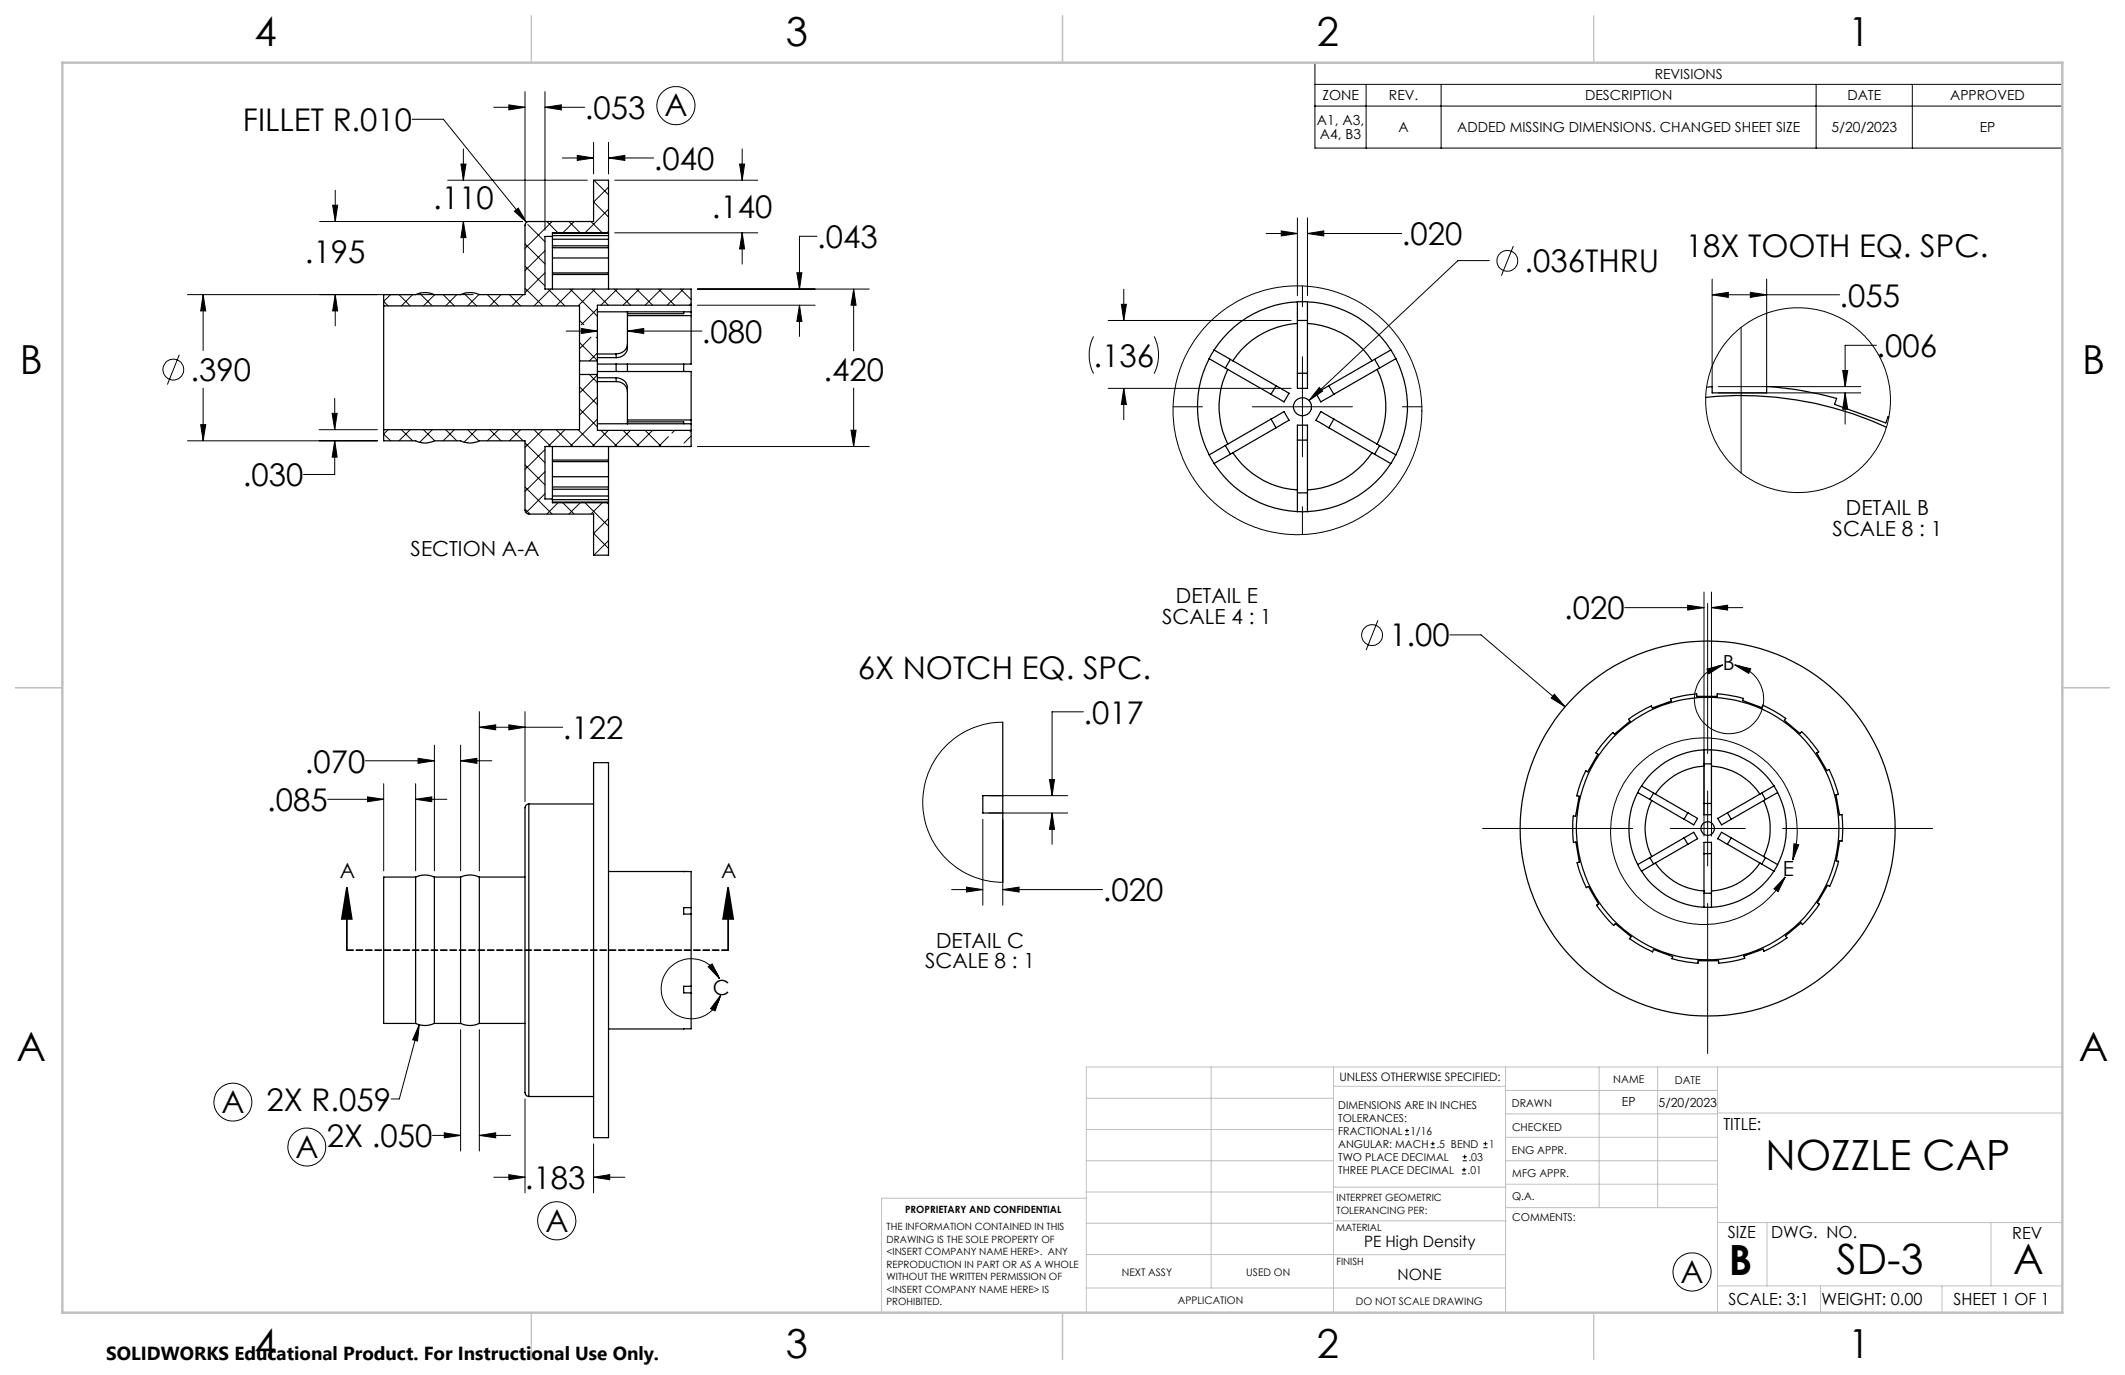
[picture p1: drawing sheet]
<svg xmlns="http://www.w3.org/2000/svg" width="432mm" height="279mm" viewBox="0 0 432 279" stroke-linecap="round" stroke-linejoin="round" font-family="sans-serif">
<g fill="none" stroke="#000" stroke-width=".25">
<path d="M112.3 48v10.7M112.3 48h-1.6v10.7h29.7v3.3M112.3 47.4h11.3M112.3 48.6h11.3M112.3 47.9h11.3M112.3 50h11.3M112.3 52.4h11.3M112.3 50.3h11.3M112.3 55.5h11.3M112.3 55.8h11.3M123.6 47.3v-10.7h-3v8.4h-13.1a.78 .78 0 0 0-.8 .8v14.1h-9.3a4.5 4.5 0 0 0-3.8 0h-5.3a4.5 4.5 0 0 0-3.8 0h-6.5v2.3M123.6 47.3v.1"/>
<path d="M123.6 48.6v1.4M123.6 52.4v3.1M123.6 47.3h-11.3v.7M123.6 47.4v1.2M123.6 50v2.4M123.6 55.5v3.2M78 62.2v25.1M78 62.2h39.8v11.1M117.8 73.3v2.8M117.8 76.1v11.2h-39.8M117.8 76.1h3.6M117.8 73.3h3.6"/>
<path d="M121.4 73.3v2.8M121.4 76.1v11.4h19M121.4 63.4h19M121.4 77.5h3.8M121.4 72.7h3.8M121.4 71.9h3.8M121.4 76.8h3.8M121.4 74h3.8M121.4 75.5h3.8M125.2 77.5a2.12 2.12 0 0 1 2.3 2M125.2 76.8a2.18 2.18 0 0 1 2.3 2v7.3M125.2 74h2.3"/>
<path d="M125.2 75.5h2.3M125.2 71.9v.8M125.2 74v1.5M125.2 76.8v.7M127.5 69.9a2.18 2.18 0 0 1-2.3 2M127.5 63.4v7.3a2.12 2.12 0 0 1-2.3 2M127.5 75.5h12.9v9.8M127.5 74v1.5M127.5 64.1h12.9M138.9 63.4v.3h-11.4M138.9 74v1.5M140.4 62v1.4"/>
<path d="M140.4 64.1v9.9h-12.9M140.4 63.4v.7M140.4 62h-19v11.3M245.7 72.9a21.3 21.3 0 0 0 0 19.5M245.7 72.9l3.8 2.2M246.7 71.1l-1 1.8M246.7 71.1l3.8 2.2M249.5 75.1a17.1 17.1 0 0 0 0 15.1M249.5 75.1l8.8 5M250 73l-1 1.8M250.5 73.3l8.8 5.1M259.3 78.4l2.6 1.5-1 1.8-2.6-1.6"/>
<path d="M259.3 78.4l-1 1.7M263.6 65.7a17.1 17.1 0 0 0-13.1 7.6M263.6 61.3a21.2 21.2 0 0 0-16.9 9.8M263.6 61.3h2.1M263.6 75.8v3.1h2.1v-3.1M263.6 61.3v14.5M263.6 65.1h2.1M263.6 75.8h2.1M265.7 65.7a16.9 16.9 0 0 1 13.1 7.6M265.7 61.3a21.2 21.2 0 0 1 16.9 9.8M265.7 61.3v14.5M270 78.4l-2.6 1.5 1 1.8 2.6-1.6"/>
<path d="M270 78.4l1 1.7M278.8 73.3l-8.8 5.1M279.3 73l1.1 1.8M279.8 75.1a17.1 17.1 0 0 1 0 15.1M282.6 71.1l1 1.8M282.6 71.1l-3.8 2.2M283.6 72.9a21.3 21.3 0 0 1 0 19.5M283.6 72.9l-12.6 7.2M346.8 78.7l1.1-.1v1.2h11.1v-1.3a69.7 69.7 0 0 1 14.2 2.5l-.4 1.2 10.4 3.7 .4-1.2 .2 .1M78 87.3v2.3h6.5a4.2 4.2 0 0 0 3.8 0h5.3a4.2 4.2 0 0 0 3.8 0h9.3v14.1a.85 .85 0 0 0 .8 .8h13.1v8.3h3v-10.6M112.3 90.7v10.7M112.3 99.4h11.3"/>
<path d="M112.3 99h11.3M112.3 96.9h11.3M112.3 93.8h11.3M112.3 93.5h11.3M121.4 86.1h19M123.6 99.4v1.4M123.6 93.8v3.1M123.6 90.7v3.1M123.6 96.9v2.5M127.5 85.7h11.4v.4M127.5 85.3h12.9M140.4 86.1v1.4"/>
<path d="M140.4 85.3v.8M140.4 87.5v3.2h-29.7v10.7h1.6M245.7 92.4l1 1.8M246.7 94.2a21.5 21.5 0 0 0 16.9 9.8M249 90.5l1 1.8M250.5 92a17.1 17.1 0 0 0 13.1 7.6M250.5 92l-3.8 2.2M258.3 85.2l2.6-1.6 1 1.8-2.6 1.5M258.3 85.2l-12.6 7.2M258.3 85.2l1 1.7M259.3 86.9l-8.8 5.1M263.6 89.4v-3h2.1v3"/>
<path d="M263.6 89.4v14.6M263.6 89.4h2.1M265.7 89.4v14.6M270 86.9l8.8 5.1M271 85.2l-2.6-1.6-1 1.8 2.6 1.5M271 85.2l8.8 5M271 85.2l-1 1.7M278.8 92a17 17 0 0 1-13.1 7.6M278.8 92l3.8 2.2M279.8 90.2l3.8 2.2M280.4 90.5l-1.1 1.8M282.6 94.2a21.3 21.3 0 0 1-16.9 9.8"/>
<path d="M283.6 92.4l-1 1.8M346.6 80.8a70.9 70.9 0 0 1 36.7 6M112.3 101.4v.8h11.3M112.3 102h11.3M112.3 101.5h11.3M112.3 100.8h11.3M123.6 102v.2M123.6 100.8v1.2M263.6 104h2.1M263.6 100.2h2.1M120.6 155h3v76.2h-3zM203.8 146.8v14.9"/>
<path d="M327.7 148.8l.3 .4 3.2-2.7-.3-.3 2.3-1.5 2.4-1.3 .1 .5 3.9-1.4-.1-.5 2.6-.6 2.7-.4v.5h4.1v-.5l4.1 .6 1.3 .3-.2 .4 3.9 1.5 .2-.5 .6 .3 4.1 2.4-.3 .4 3.2 2.6 .3-.3 .5 .4 3 3.7-.5 .2 2.1 3.6 .5-.2 .8 1.8 1.1 3.2-.5 .1 .7 4.1 .5-.1 .1 3.4-.1 2h-.5l-.7 4 .5 .1-.1 .7-1.4 3.8-.3 .6-.4-.2-2.1 3.6 .4 .2-.4 .6-1.6 2.1-1.4 1.5-.3-.4-3.2 2.7 .3 .4-2.3 1.5-2.4 1.2-.1-.4-3.9 1.4 .1 .4-2.6 .7-2.7 .3v-.5h-4.1v.5l-2.7-.3-2.7-.6 .2-.4-3.9-1.5-.2 .5-2.4-1.2-2.3-1.5 .3-.3-3.2-2.7-.3 .4-.9-1-2.6-3.2 .4-.2-2-3.6-.5 .3-1.3-3.2-.5-1.9 .4-.1-.7-4.1-.5 .1-.1-4.1 .1-1.3 .4 .1 .8-4.1-.5-.1 1.3-3.9 .5-1.2 .4 .2 2.1-3.6-.4-.2 1.2-1.7zM333.6 159.7l-.8 1.3M333.6 159.7l2.8 1.7M346.3 155.7a12.7 12.7 0 0 0-9.9 5.7M346.3 152.4a16.1 16.1 0 0 0-12.7 7.3M346.3 152.4h1.5M346.3 152.4v10.9M346.3 155.2h1.5M347.8 155.7a12.7 12.7 0 0 1 9.8 5.7M347.8 152.4a16.3 16.3 0 0 1 12.7 7.3M347.8 152.4v10.9M360.5 159.7l.7 1.3"/>
<path d="M360.5 159.7l-2.9 1.7M84.5 178.2a4.5 4.5 0 0 1 3.8 0M84.5 178.2v29.8M84.5 178.2h-6.5v29.8h6.5M88.3 178.2v29.8M88.3 178.2h5.3M93.6 178.2a4.5 4.5 0 0 1 3.8 0M93.6 178.2v29.8M97.4 178.2v29.8M97.4 178.2h9.3M107.5 163.4a.91 .91 0 0 0-.8 1.2v57.2a.84 .84 0 0 0 .8 1M107.5 163.4v59.4"/>
<path d="M107.5 163.4h13.1M123.6 177.1h16.8v7.3M138.9 177.1h.1M203.8 161.7h-4.1v3.5h4.1M203.8 165.2v14.1M203.8 161.7v3.5M332.8 161a16 16 0 0 0 0 14.7M332.8 175.7l.8 1.3M332.8 161l2.8 1.7M333.6 177a15.9 15.9 0 0 0 12.7 7.4M335.2 174.3l.8 1.3M335.6 162.7a12.7 12.7 0 0 0 0 11.4"/>
<path d="M335.6 174.1l-2.8 1.6M335.6 162.7l6.6 3.8M336 161.1l-.8 1.4M336.4 175.4a12.7 12.7 0 0 0 9.9 5.6M336.4 175.4l-2.8 1.6M336.4 161.4l6.6 3.8M342.2 170.3l2-1.2 .7 1.3-1.9 1.2M342.2 170.3l-6.6 3.8M342.2 170.3l.8 1.3M343 165.2l1.9 1.1-.7 1.3-2-1.1M343 171.6l-6.6 3.8M343 165.2l-.8 1.3"/>
<path d="M346.3 163.3v2.3h1.5v-2.3M346.3 173.5v-2.3h1.5v2.3M346.3 173.5v10.9M346.3 163.3h1.5M346.3 173.5h1.5M347.8 173.5v10.9M351 165.2l-2 1.1 .8 1.3 2-1.1M351 171.6l9.5 5.4M351 165.2l.8 1.3M351.8 170.3l-2-1.2-.8 1.3 2 1.2M351.8 170.3l6.6 3.8M351.8 170.3l-.8 1.3"/>
<path d="M357.6 175.4a12.7 12.7 0 0 1-9.8 5.6M357.6 161.4l-6.6 3.8M358 161.1l.7 1.4M358.4 162.7a13 13 0 0 1 0 11.4M358.4 174.1l2.8 1.6M358.4 162.7l-6.6 3.8M358.7 174.3l-.7 1.3M360.5 177a16.1 16.1 0 0 1-12.7 7.4M361.2 161a16 16 0 0 1 0 14.7M361.2 175.7l-.7 1.3M361.2 161l-2.8 1.7M140.4 184.4h-1.5v1.3h1.5"/>
<path d="M140.4 185.7v14.7M140.4 184.4v1.3M346.3 184.4h1.5M346.3 181.5h1.5M84.5 208a4.5 4.5 0 0 0 3.8 0M88.3 208h5.3M93.6 208a4.5 4.5 0 0 0 3.8 0M97.4 208h9.3M140.4 200.4h-1.5v1.4h1.5M140.4 201.8v7.3h-16.8M140.4 200.4v1.4M107.5 222.8h13.1"/>
<circle cx="264.7" cy="82.7" r="1.84"/>
<circle cx="347" cy="168.4" r="1.38"/>
<circle cx="347" cy="168.4" r="38.1"/>
<circle cx="347" cy="168.4" r="26.7"/>
</g>
<g fill="none" stroke="#000" stroke-width=".2">
<path d="M106.7 18.6v25.9M110.7 18.6v28.2M267.2 12.7h151.9v17.4h-151.9zM267.2 17.1h151.9M277.6 17.1v13M292.8 17.1v13M369 17.1v13M388.6 17.1v13M68.1 38.7v6.3M83.7 24.2h6.4l16.9 21M91 36.6h28.3M93.7 33.3h1l-.5 3.3z"/>
<path d="M94.2 30.3v6.3M100.3 21.8h6.4M103.4 21.3l3.3 .5-3.3 .5zM110.7 21.8l3.4-.5v1zM110.7 21.8h8.1M114.3 32.1h6.3M117.3 31.6l3.3 .5-3.3 .5zM120.6 28.9v6.4M120.7 36.6l2.9 3M123.6 32.1l3.4-.5v1zM123.6 28.9v6.4M123.6 32.1h9.2"/>
<path d="M123.6 38l-3 3.1 3 3M124.9 36.6h29.1M150.3 33.3h1l-.5 3.3zM150.8 30.3v6.3M267.2 21.6h151.9M38.1 59.9h58M41.3 59.9l.5 3.3h-1zM41.3 59.9v11.4M64.9 45h41.3M67.6 41.7h1l-.5 3.3zM68.1 59.9l.5 3.3h-1zM68.1 59.9v6.3"/>
<path d="M79.4 59.9l-1.4 1.3 .9 1M81.1 59.9l2.3 2.3M83.9 59.9l-2.3 2.3M85.3 59.6l2.5 2.6M88.3 59.9l-2.3 2.3M90.1 59.9l2.2 2.3M92.8 59.9l-2.2 2.3M94.2 45l.5 3.3h-1zM94.2 45v6.4M94.3 59.6l2.5 2.6M97.3 59.8l-2.3 2.4M99 59.9l2.3 2.3"/>
<path d="M101.8 59.9l-2.3 2.3M103.5 59.9l2.3 2.3M104.5 42.9l.8-.6 1.7 2.9zM106.3 59.9l-2.3 2.3M106.7 58.6l3.6 3.6M106.7 54.1l4 4M106.7 49.6l4 4M107.2 45.6l3.5 3.5M110.7 50.9l-4 4.1M110.7 55.4l-4 4.1M111.1 45l2.3 2.3M111.4 58.7l3.4 3.5"/>
<path d="M111.9 58.7l-3.4 3.5M112.2 45l-5.5 5.5M115.6 45l2.3 2.3M115.9 58.7l5.5 5.6M116.4 58.7l-3.4 3.5M116.7 45l-2.3 2.3M120.1 45l2.3 2.3M120.3 58.7l3.3 3.3M120.9 58.7l-3.4 3.5M123.6 42.5l-4.7 4.8M123.6 47l-.2 .3M124.8 58.7l3.3 3.3"/>
<path d="M124.9 47.3h29.1M125.4 58.7l-3.3 3.3M129.3 58.7l3.3 3.3M129.9 58.7l-3.3 3.3M133.8 58.7l3.3 3.3M134.4 58.7l-3.3 3.3M138.3 58.7l2.1 2.2M138.9 58.7l-3.3 3.3M141.7 58.7h34.9M150.8 47.3l.5 3.3h-1zM150.8 47.3v6.4M161.9 55.4h1l-.4 3.3z"/>
<path d="M166 48h-3.5v10.7M173.5 58.7l.5 3.3h-1.1zM173.5 58.7v12.6M228.4 58.8v6.3M257.3 47.4h6.3M260.3 46.9l3.3 .5-3.3 .5zM263.6 44.3v15.8M264.7 58.1v4.2M265.7 47.4l3.3-.5v1zM265.7 44.3v15.8M265.7 47.4h19.1M302.6 53h-6.3l-30.3 28.4"/>
<path d="M307.5 50l-2.4 6M347.9 59.9l3.3-.5v1zM347.9 56.7v21.9M347.9 59.9h25.9M355.7 59.4l3.3 .5-3.3 .5zM359 56.7v21.9M36.4 72.1l-2.4 6M41.3 78.9v10.7M115 67.3h6.4M117.8 78.6l3.6 3.6M117.8 69.6l3.6 3.7M117.8 65.1l.8 .9"/>
<path d="M118.1 66.7l3.3 .6-3.3 .5zM119.8 76.1l1.6 1.7M120.1 68.5l-2.3 2.4M121.1 68.5l.3 .3M121.4 62.7l-3.3 3.3M121.4 76.2l-3.6 3.7M121.4 71.7l-1.6 1.6M127.5 67.3l3.3-.6v1.1zM127.5 67.3h15.1M140.4 61.6l-.3 .4M141.7 62h23.9M162.5 62l.4 3.3h-1z"/>
<path d="M162.5 62v6.4M173.5 78.8v11.9M222.2 68.4a8.5 8.5 0 0 0 0 7.5M225.2 78.9h37.2M225.2 65.1h37.2M227.9 61.8h1l-.5 3.3zM228.4 78.9l.5 3.3h-1zM228.4 78.9v6.4M234.5 68.4a8.5 8.5 0 0 1 0 7.5M264.7 72.5v20.3M268.1 78.7l.6 .8-2.7 1.9zM349.2 79.8h28.9"/>
<path d="M349.2 78.6h28.9M353.8 66.5v29.6M374.4 75.3h1.1l-.6 3.3zM374.9 79.8l.6 3.3h-1.1zM374.9 79.8v6.4M381.3 70.2h-6.4v8.4M38.1 89.6h38.6M40.8 86.3h1l-.5 3.3zM64.8 87.3h11.9M67.5 84h1l-.5 3.3zM68 89.6l.5 3.3h-1zM68 89.6v6.8h-6.3"/>
<path d="M68 81v6.3M78.9 87.3l-.9 .9 1.4 1.4M81.6 87.3l2.3 2.3M83.4 87.3l-2.3 2.3M86 87.3l2.3 2.3M87.8 87.3l-2.5 2.6M90.6 87.3l2.2 2.3M92.3 87.3l-2.2 2.3M95 87.3l2.3 2.3M96.8 87.3l-2.5 2.6M99.5 87.3l2.3 2.3M101.3 87.3l-2.3 2.3"/>
<path d="M104 87.3l2.3 2.3M105.8 87.3l-2.3 2.3M106.7 99l5.5 5.5M106.7 94.5l4 4M106.7 90l4 4M108.5 87.3l3.4 3.4M110.3 87.3l-3.6 3.6M110.7 91.4l-4 4M110.7 95.8l-4 4.1M113 87.3l3.4 3.4M114.8 87.3l-3.4 3.4M117.5 87.3l3.4 3.4"/>
<path d="M117.8 83.1l3.6 3.6M121.4 80.7l-3.6 3.6M121.4 85.2l-5.5 5.5M122.1 87.5l3.3 3.2M123.6 87.5l-3.3 3.2M126.6 87.5l3.3 3.2M128.1 87.5l-3.3 3.2M131.1 87.5l3.3 3.2M132.6 87.5l-3.3 3.2M135.8 88.7l-2 2M137.1 87.5l-.6 .5M140.1 87.5l.3 .3"/>
<path d="M140.4 88.6l-1.4 1.4M141.7 90.7h34.9M172.9 87.4h1.1l-.5 3.3zM238.4 82.7h5.9M254.5 82.7h20.3M285 82.7h3.9M106.7 103.5l1 1M110.7 100.3l-3.8 3.9M113.4 102.2l-2.3 2.3M114.4 102.2l2.3 2.3M117.9 102.2l-2.3 2.3M118.9 102.2l4.7 4.7"/>
<path d="M120.6 108.4l3 3M122.4 102.2l-2.3 2.3M123.4 102.2l.2 .2M123.6 105.4l-3 3M123.6 109.9l-2.9 2.9M264.7 103v5.6M280 126l-2.4 6.1M294.6 129h6.4l17 14.6M330.1 123.5h16.2M342.9 123l3.4 .5-3.4 .5zM346.3 120.3v49.6M346.9 136l3.2-.9-2.9 1.8z"/>
<path d="M347 122.6v30.5M347.8 123.5l3.2-.5v1zM347.8 120.3v49.6M347.8 123.5h6.3M350.1 135.1a7 7 0 0 0-4.7 10.8 7 7 0 0 0 11.8 0 7 7 0 0 0-4.7-10.8M352.5 135.1l3.2 .8-.3 .9zM74.2 154.6h14.1M78 159.2v17.8M84.5 159.2v17.8M84.9 154.1l3.4 .5-3.4 .5zM88.3 151.4v25.6M93.6 154.6l3.3-.5v1z"/>
<path d="M93.6 151.4v25.6M93.6 154.6h6.3M97.4 147.8l3.3-.5v1zM97.4 144.6v32.4M97.4 147.8h16.9M103.4 147.3l3.3 .5-3.3 .5zM106.7 144.6v18.3M203.8 146.8l-3 .2-3 .9-2.7 1.3-2.3 1.8-1.9 2-1.6 2.5-1.2 3.2-.6 3.6 .1 2.3 .2 1.4 .8 2.8 1.3 2.7 2 2.7 2.4 2.1 2.8 1.6 3.1 1 1.3 .2 2.3 .2M213.3 158.4h1l-.5 3.3zM220.1 144.6h-6.3v17.1M315.8 141.1l2.2 2.5-2.8-1.7zM66.6 162.4h11.4"/>
<path d="M74.7 161.9l3.3 .5-3.3 .5zM84.5 162.4l3.2-.5v1zM84.5 162.4h6.3M199.7 166.5v17.4M201 161.7h16M201 165.2h16M203.8 166.5v17.4M213.8 165.2l.5 3.3h-1zM213.8 165.2v6.4M301.3 168.3h30.5M339.4 168.3h15.2M347 160.7v15.3"/>
<path d="M362.2 168.3h30.5M362.8 178.2l-1.5 3-.8-.6zM364.3 174.8a19 19 0 0 0-19.5-24.8 19 19 0 0 0-15.5 27.4 19 19 0 0 0 31.3 3.8l2.2-3M364.5 171.4l1 .3-1.2 3.1zM143.9 196.4l.8-.5 1.5 3zM146.2 198.9a6.1 6.1 0 0 0-9.6-2.7 6.1 6.1 0 0 0 .6 9.9 6.1 6.1 0 0 0 9.2-3.8M193.4 180.8h6.3M196.4 180.3l3.3 .5-3.3 .5zM203.8 180.8l3.3-.5v1zM203.8 180.8h20.2M347 183.6v30.5M85.2 208.2l-.4 3.3-.9-.2z"/>
<path d="M85.2 208.2l-4.1 15.1h-1.6M93.6 209.2v24.7M97.4 209.2v24.7M146.4 202.3l-1.1 3.1-.9-.4zM87.9 230.7h5.7M90.3 230.2l3.3 .5-3.3 .5zM97.4 230.7l3.3-.5v1zM97.4 230.7h6.4M100.3 239.2h6.4M103.4 238.7l3.3 .5-3.3 .5zM106.7 223.3v19.1M120.6 239.2l3.3-.5v1z"/>
<path d="M120.6 232.4v10M120.6 239.2h6.4M285.5 230.6h.8M285.5 229.7h.8M285.9 229.3v.9M290.7 233.2h.8M290.7 232.4h.8M291.1 232v.8M297.1 238.5h.8M297.1 237.7h.8M297.2 235.9h.9M297.2 235.1h.9"/>
<path d="M297.5 237.3v.8M297.6 234.6v.9M301.4 233.2h.9M301.4 232.4h.9M301.8 232v.8"/>
<circle cx="137.3" cy="21.5" r="3.9"/>
<circle cx="306.3" cy="53" r="2.1"/>
<circle cx="35.2" cy="75.1" r="2.11"/>
<circle cx="263.6" cy="83.4" r="25.3"/>
<circle cx="365.4" cy="81.3" r="18.8"/>
<circle cx="278.8" cy="129" r="2.11"/>
<circle cx="47.3" cy="224" r="3.9"/>
<circle cx="62.4" cy="233.1" r="3.8"/>
<circle cx="113.1" cy="248.1" r="3.9"/>
<circle cx="343.8" cy="258.5" r="3.9"/>
</g>
<path d="M70.5 180.4l1 6.3h-2zM70.5 180.4v12.7M148 180.4l1 6.3h-2.1zM148 180.4v12.7" fill="none" stroke="#000" stroke-width=".35"/>
<path d="M148 193.1h-77.5" fill="none" stroke="#000" stroke-width=".35" stroke-dasharray="1.3 .6"/>
<g fill="none" stroke="#c0c0c0" stroke-width=".2">
<path d="M246.1 216.8v44.9M271 216.8v49.9M305.9 216.8v49.9M324.9 216.8v28.6M336.8 216.8v28.6M349 216.8v49.9M419.1 216.8h-198.4v49.9M220.7 235.9h50.3M220.7 229.5h50.3M220.7 223.2h50.3M271 220.7h34.9M305.9 231.1h43.1"/>
<path d="M305.9 226.3h43.1M305.9 221.6h43.1M305.9 235.9h43.1M349 226.2h70.1M220.7 248.6h50.3M220.7 242.2h50.3M220.7 254.9h50.3M220.7 243.5h-41.6v23.2M271 255h34.9M271 248.1h35M271 241.2h35M305.9 240.6h43.1"/>
<path d="M306 245.4h43M349 248.4h70.1M359.1 248.4v12.9M404.6 248.4v12.9M220.7 261.7h85.2M349 261.3h70.1M369.9 261.3v5.4M394.6 261.3v5.4"/>
</g>
<path d="M108 3.2v9.5M215.9 3.2v9.5M323.8 3.2v9.5M3.1 139.7h9.6M419.1 139.7h9.5M108 266.7v9.6M215.9 266.7v9.6M323.8 266.7v9.6" fill="none" stroke="#c0c0c0" stroke-width=".25"/>
<path d="M12.7 12.7h406.4v254h-406.4z" fill="none" stroke="#c0c0c0" stroke-width=".5"/>
<g fill="#000">
<path d="M74.7 161.9l3.3 .5-3.3 .5zM84.5 162.4l3.2-.5v1zM84.9 154.1l3.4 .5-3.4 .5zM93.6 154.6l3.3-.5v1zM97.4 147.8l3.3-.5v1zM103.4 147.3l3.3 .5-3.3 .5zM103.4 238.7l3.3 .5-3.3 .5zM120.6 239.2l3.3-.5v1zM85.2 208.2l-1.3 3.1 .9 .2zM90.3 230.2l3.3 .5-3.3 .5zM97.4 230.7l3.3-.5v1zM315.8 141.1l-.6 .8 2.8 1.7zM342.9 123l3.4 .5-3.4 .5zM347.8 123.5l3.2-.5v1zM123.6 32.1l3.4-.5v1zM117.3 31.6l3.3 .5-3.3 .5zM150.3 33.3h1l-.5 3.3zM150.8 47.3l.5 3.3h-1zM93.7 33.3h1l-.5 3.3zM94.2 45l.5 3.3h-1zM68.1 59.9l.5 3.3h-1zM67.6 41.7h1l-.5 3.3zM104.5 42.9l2.5 2.3-1.7-2.9zM161.9 55.4h1l-.4 3.3zM162.5 62l.4 3.3h-1zM173.5 58.7l.5 3.3h-1.1zM172.9 87.4h1.1l-.5 3.3zM41.3 59.9l.5 3.3h-1zM40.8 86.3h1l-.5 3.3zM67.5 84h1l-.5 3.3zM68 89.6l.5 3.3h-1zM118.1 66.7l3.3 .6-3.3 .5zM127.5 67.3l3.3-.6v1.1zM103.4 21.3l3.3 .5-3.3 .5zM110.7 21.8l3.4-.5v1zM374.9 79.8l.6 3.3h-1.1zM374.4 75.3h1.1l-.6 3.3zM355.7 59.4l3.3 .5-3.3 .5zM347.9 59.9l3.3-.5v1zM213.3 158.4h1l-.5 3.3zM213.8 165.2l.5 3.3h-1zM196.4 180.3l3.3 .5-3.3 .5zM203.8 180.8l3.3-.5v1zM268.1 78.7l-2.1 2.7 2.7-1.9zM260.3 46.9l3.3 .5-3.3 .5zM265.7 47.4l3.3-.5v1zM228.4 78.9l.5 3.3h-1zM227.9 61.8h1l-.5 3.3z"/>
<path d="M143.9 196.4l.8-.5 1.5 3zM146.4 202.3l-1.1 3.1-.9-.4zM346.9 136l3.2-.9-2.9 1.8zM352.5 135.1l3.2 .8-.3 .9zM364.5 171.4l1 .3-1.2 3.1zM362.8 178.2l-1.5 3-.8-.6z"/>
<path d="M148 180.4l1 6.3h-2.1zM70.5 180.4l1 6.3h-2z"/>
</g>
<g font-size="8.5">
<text x="358.8" y="237.7">NOZZLE CAP</text>
<text x="351.3" y="259">B</text>
<text x="373.2" y="258.9">SD-3</text>
<text x="409.1" y="258.9">A</text>
</g>
<g font-size="8.1">
<text x="51.7" y="9.3">4</text>
<text x="159.7" y="9.3">3</text>
<text x="267.6" y="9.3">2</text>
<text x="375.6" y="9.3">1</text>
<text x="4" y="76">B</text>
<text x="423.1" y="76">B</text>
<text x="3.3" y="215.7">A</text>
<text x="422.4" y="215.7">A</text>
<text x="51.7" y="276">4</text>
<text x="159.7" y="276">3</text>
<text x="267.6" y="276">2</text>
<text x="375.6" y="276">1</text>
</g>
<g font-size="6.3">
<text x="49.4" y="26.6">FILLET R.010</text>
<text x="118.8" y="24.2">.053 A</text>
<text x="132.8" y="34.5">.040</text>
<text x="88" y="42.6">.110</text>
<text x="144.7" y="44.4">.140</text>
<text x="62" y="53.5">.195</text>
<text x="166" y="50.4">.043</text>
<text x="284.9" y="49.8">.020</text>
<text x="342.5" y="52.1">18X TOOTH EQ. SPC.</text>
<text x="309.8" y="55.3">.036THRU</text>
<text x="373.8" y="62.3">.055</text>
<text x="142.6" y="69.6">.080</text>
<text x="38.7" y="77.4">.390</text>
<text x="167.3" y="77.4">.420</text>
<text x="222.2" y="74.5">.136</text>
<text x="381.3" y="72.6">.006</text>
<text x="49.4" y="98.8">.030</text>
<text x="317.8" y="125.9">.020</text>
<text x="282.3" y="131.4">1.00</text>
<text x="174.3" y="138">6X NOTCH EQ. SPC.</text>
<text x="220.1" y="147">.017</text>
<text x="114.4" y="150.2">.122</text>
<text x="61.9" y="157">.070</text>
<text x="54.3" y="164.8">.085</text>
<text x="224.1" y="183.1">.020</text>
<text x="45" y="226.1">A</text>
<text x="54.2" y="225.7">2X R.059</text>
<text x="66.4" y="233.1">2X .050</text>
<text x="60" y="235.3">A</text>
<text x="106.6" y="241.6">.183</text>
<text x="110.9" y="250.3">A</text>
<text x="341.5" y="260.7">A</text>
</g>
<g font-size="4.2">
<text x="375.1" y="104.7">DETAIL B</text>
<text x="83.4" y="112.9">SECTION A-A</text>
<text x="372.4" y="108.8">SCALE 8 : 1</text>
<text x="238.9" y="122.6">DETAIL E</text>
<text x="236.1" y="126.8">SCALE 4 : 1</text>
<text x="350.1" y="136.2">B</text>
<text x="69" y="178.5">A</text>
<text x="146.5" y="178.5">A</text>
<text x="362.3" y="178">E</text>
<text x="188" y="196.7">SCALE 8 : 1</text>
<text x="190.2" y="192.6">DETAIL C</text>
<text x="144.9" y="202.1">C</text>
</g>
<text font-size="3.8" x="21.6" y="276.3">SOLIDWORKS Educational Product. For Instructional Use Only.</text>
<g font-size="3.4">
<text x="350.2" y="229.5">TITLE:</text>
<text x="351.1" y="251.6">SIZE</text>
<text x="359.9" y="251.6">DWG. NO.</text>
<text x="408.9" y="251.7">REV</text>
<text x="351.2" y="265.2">SCALE: 3:1</text>
<text x="370.1" y="265.3">WEIGHT: 0.00</text>
<text x="396.9" y="265.2">SHEET 1 OF 1</text>
</g>
<g font-size="3.2">
<text x="277.2" y="253.3">PE High Density</text>
<text x="284" y="260.1">NONE</text>
</g>
<g font-size="2.8">
<text x="336.2" y="16">REVISIONS</text>
<text x="268.7" y="20.4">ZONE</text>
<text x="282.2" y="20.4">REV.</text>
<text x="322.1" y="20.4">DESCRIPTION</text>
<text x="375.4" y="20.4">DATE</text>
<text x="396.3" y="20.4">APPROVED</text>
<text x="267.6" y="25.4">A1, A3,</text>
<text x="268.2" y="28.3">A4, B3</text>
<text x="284.2" y="26.9">A</text>
<text x="296.1" y="26.9">ADDED MISSING DIMENSIONS. CHANGED SHEET SIZE</text>
<text x="372.1" y="26.9">5/20/2023</text>
<text x="402.3" y="26.9">EP</text>
</g>
<g font-size="2.5">
<text x="329.6" y="224.8">EP</text>
<text x="337" y="224.9">5/20/2023</text>
</g>
<text font-size="2.4" x="272.2" y="219.7">UNLESS OTHERWISE SPECIFIED:</text>
<g font-size="2.2">
<text x="327.8" y="220.1">NAME</text>
<text x="340.3" y="220.2">DATE</text>
<text x="271.9" y="225.3">DIMENSIONS ARE IN INCHES</text>
<text x="271.9" y="227.9">TOLERANCES:</text>
<text x="307.2" y="224.9">DRAWN</text>
<text x="271.9" y="230.6">FRACTIONAL</text>
<text x="271.9" y="233.2">ANGULAR: MACH</text>
<text x="286.6" y="230.6">1/16</text>
<text x="291.9" y="233.2">.5 BEND</text>
<text x="302.6" y="233.2">1</text>
<text x="307.3" y="229.8">CHECKED</text>
<text x="271.9" y="238.5">THREE PLACE DECIMAL</text>
<text x="271.9" y="235.9">TWO PLACE DECIMAL</text>
<text x="298.2" y="238.5">.01</text>
<text x="298.4" y="235.9">.03</text>
<text x="307.2" y="234.5">ENG APPR.</text>
<text x="307.3" y="239.2">MFG APPR.</text>
<text x="307.3" y="243.9">Q.A.</text>
<text x="307.3" y="248.1">COMMENTS:</text>
</g>
<g font-size="2.1">
<text x="227.9" y="259.2">NEXT ASSY</text>
<text x="253.3" y="259.2">USED ON</text>
<text x="239.3" y="265">APPLICATION</text>
<text x="275.5" y="265.1">DO NOT SCALE DRAWING</text>
</g>
<g font-size="2">
<text x="271.6" y="244.1">INTERPRET GEOMETRIC</text>
<text x="180.2" y="250">THE INFORMATION CONTAINED IN THIS</text>
<text x="183.9" y="246.4">PROPRIETARY AND CONFIDENTIAL</text>
<text x="271.5" y="250.2">MATERIAL</text>
<text x="271.6" y="246.6">TOLERANCING PER:</text>
<text x="180.2" y="252.5">DRAWING IS THE SOLE PROPERTY OF</text>
<text x="180.2" y="255.1">&lt;INSERT COMPANY NAME HERE&gt;. ANY</text>
<text x="180.2" y="257.6">REPRODUCTION IN PART OR AS A WHOLE</text>
<text x="271.5" y="257">FINISH</text>
<text x="180.2" y="260.1">WITHOUT THE WRITTEN PERMISSION OF</text>
<text x="180.2" y="262.6">&lt;INSERT COMPANY NAME HERE&gt; IS</text>
<text x="180.2" y="265.2">PROHIBITED.</text>
</g>
</svg>
